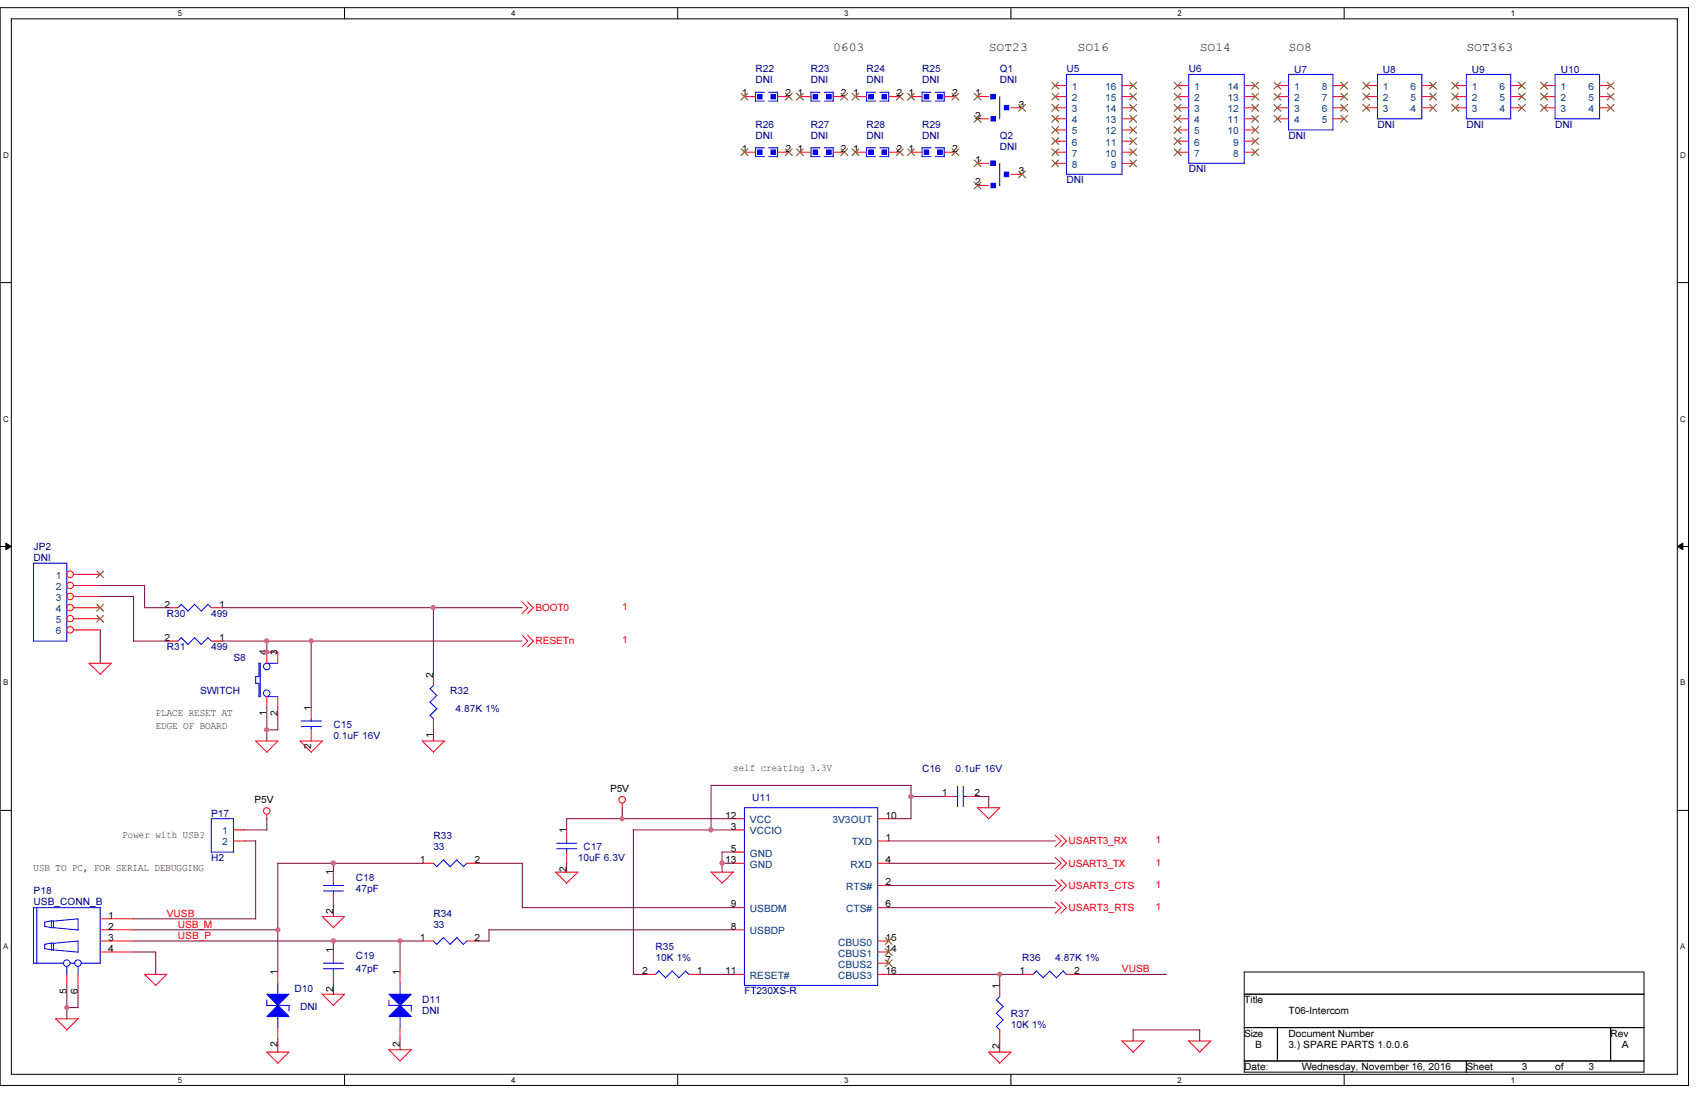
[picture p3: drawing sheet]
<svg xmlns="http://www.w3.org/2000/svg" width="432mm" height="279mm" viewBox="0 0 432 279" stroke-linecap="round" stroke-linejoin="round" font-family="sans-serif">
<path d="M0 1.9h428.6v273.6h-428.6zM2.9 4.8h422.9v267.8h-422.9z" fill="none" stroke="#000" stroke-width=".25"/>
<g fill="#fff">
<path d="M45.2 2.3h1.1v2.2h-1.1z"/>
<path d="M45.2 273h1.1v2.2h-1.1z"/>
</g>
<path d="M87.5 1.9v2.9M87.5 272.6v2.9" fill="none" stroke="#000" stroke-width=".25"/>
<g fill="#fff">
<path d="M129.8 2.3h1.1v2.2h-1.1z"/>
<path d="M129.8 273h1.1v2.2h-1.1z"/>
</g>
<path d="M172 1.9v2.9M172 272.6v2.9" fill="none" stroke="#000" stroke-width=".25"/>
<g fill="#fff">
<path d="M214.3 2.3h1.1v2.2h-1.1z"/>
<path d="M214.3 273h1.1v2.2h-1.1z"/>
</g>
<path d="M256.6 1.9v2.9M256.6 272.6v2.9" fill="none" stroke="#000" stroke-width=".25"/>
<g fill="#fff">
<path d="M298.9 2.3h1.1v2.2h-1.1z"/>
<path d="M298.9 273h1.1v2.2h-1.1z"/>
</g>
<path d="M341.2 1.9v2.9M341.2 272.6v2.9" fill="none" stroke="#000" stroke-width=".25"/>
<g fill="#fff">
<path d="M383.5 2.3h1.1v2.2h-1.1z"/>
<path d="M383.5 273h1.1v2.2h-1.1z"/>
<path d="M.8 38.2h1.4v2.3h-1.4z"/>
<path d="M426.5 38.2h1.4v2.3h-1.4z"/>
<path d="M.8 105.2h1.4v2.2h-1.4z"/>
<path d="M426.5 105.2h1.4v2.2h-1.4z"/>
</g>
<path d="M0 71.7h2.9M425.8 71.7h2.8" fill="none" stroke="#000" stroke-width=".25"/>
<g fill="#fff">
<path d="M.8 172.1h1.3v2.3h-1.3z"/>
<path d="M426.5 172.1h1.3v2.3h-1.3z"/>
</g>
<path d="M0 138.7h2.9M1.5 137.8l1.4 .9-1.4 .8zM425.8 138.7l1.4-.9v1.7zM425.8 138.7h2.8" fill="none" stroke="#000" stroke-width=".25"/>
<path d="M1.5 137.8l1.4 .9-1.4 .8zM425.8 138.7l1.4-.9v1.7z" fill="#000"/>
<g fill="#fff">
<path d="M.8 239.1h1.3v2.2h-1.3z"/>
<path d="M426.5 239.1h1.3v2.2h-1.3z"/>
</g>
<path d="M0 205.7h2.9M425.8 205.7h2.8M315.8 246.7h101.5v25.4h-101.5zM315.8 252.3h101.5M315.8 260.8h101.5M315.8 269.2h101.5M324.3 260.8v8.4M372.2 269.2v2.9M408.9 260.8v8.4" fill="none" stroke="#000" stroke-width=".25"/>
<g fill="none" stroke="#f00" stroke-width=".25">
<path d="M132.5 152.8l1.5 1.4-1.5 1.5M133.9 152.8l1.5 1.4-1.5 1.5M28.2 168.3h-5.6l2.9 2.9M28.3 168.3l-2.9 2.8M132.5 161.2l1.5 1.5-1.5 1.4M133.9 161.2l1.5 1.5-1.5 1.4M64.9 188h5.6M64.9 188l2.9 2.9M70.6 188l-2.9 2.9M76.2 188h5.6M81.9 188l-2.9 2.9-2.8-2.9M107.1 188h5.7"/>
<path d="M112.9 188l-2.8 2.9-2.9-2.9M67.7 206.7v1.1M157.9 203.8v1.2M248.1 204.9l2.9 2.9M248.2 205h5.6M253.8 205l-2.8 2.8M267.8 212l1.5 1.4-1.5 1.5M267.8 217.6l1.5 1.5-1.5 1.4M269.3 212l1.4 1.4-1.4 1.5M269.3 217.6l1.4 1.5-1.4 1.4M81.8 232.5l2.8 3 2.9-2.9M81.8 232.6h5.7"/>
<path d="M141 221.3l2.8 2.8M141 221.3h5.7M146.7 221.3l-2.9 2.9M186.1 221.3l-2.8 2.9M186.2 221.3h-5.7l2.8 2.8M267.8 228.9l1.5 1.4-1.5 1.5M267.8 223.3l1.5 1.4-1.5 1.4M269.3 228.9l1.4 1.4-1.4 1.5M269.3 223.3l1.4 1.4-1.4 1.4M14.1 258.5h5.7M14.1 258.5l2.9 2.9M19.9 258.5l-2.9 2.9"/>
<path d="M42.3 247.3h-5.6l2.9 2.8M42.4 247.2l-2.9 2.9M81.8 252.3l2.8 2.8M81.8 252.3h5.7M87.5 252.3l-2.9 2.9M67.7 267l2.8 2.8M67.7 267h5.7M73.4 267l-2.9 2.8M98.7 266.4l2.9 2.8M98.7 266.4h5.7M104.4 266.4l-2.9 2.9M251 267l2.8 2.8"/>
<path d="M251 267h5.7l-3 2.8M284.8 264.1l2.9 2.9M284.8 264.2h5.7l-2.9 2.8M301.7 264.2h5.7l-2.9 2.8M301.8 264.2l2.8 2.8"/>
<circle cx="67.7" cy="205.8" r=".83"/>
<circle cx="157.9" cy="203" r=".83"/>
</g>
<path d="M254.9 43.7h1.2v1.1h-1.2z" fill-rule="evenodd" fill="#00f"/>
<path d="M254.9 43.7h1.2v1.1h-1.2z" fill="none" stroke="#00f" stroke-width=".25"/>
<path d="M251.5 40.9h1.2v1.1h-1.2z" fill-rule="evenodd" fill="#00f"/>
<path d="M251.5 40.9h1.2v1.1h-1.2zM251.5 40.9v1.1" fill="none" stroke="#00f" stroke-width=".25"/>
<path d="M251.5 46.5h1.2v1.1h-1.2z" fill-rule="evenodd" fill="#00f"/>
<g fill="none" stroke="#00f" stroke-width=".25">
<path d="M234.1 37.5v2.3M234.1 39.8h2.2M234.1 37.5h2.2M237.4 39.8h2.3M237.4 37.5h2.3M239.7 37.5v2.3M251.5 46.5h1.2v1.1h-1.2zM253.8 41.4v5.7M64.9 171.7v1.7M64.9 173.4h.9M65.7 168.3h.3v8.5h-.3v-3.4M65.7 168.3v3.4h-.8"/>
<path d="M67.7 168.3h2.8M67.7 176.8h2.8M243.1 199.6v5.1M244.5 199.6v5.1M242.5 202.1h.6M244.5 202.1h.9"/>
<circle cx="67.7" cy="175.9" r=".83"/>
<circle cx="67.7" cy="169.1" r=".83"/>
</g>
<path d="M248.2 41.4h2.8M248.2 47.1h2.8M256.6 44.2h2.9M67.7 165.5v2.8M67.7 176.8v2.8M70.5 165.5v2.8M70.5 176.8v2.8M239.7 202.1h2.8M245.4 202.1h2.8" fill="none" stroke="#f00" stroke-width=".25"/>
<path d="M247.3 40.6l1.7 1.7M247.3 46.2l1.7 1.8M249 40.6l-1.7 1.7M249 46.2l-1.7 1.8M258.6 43.4l1.7 1.7M260.3 43.4l-1.7 1.7" fill="none" stroke="#804000" stroke-width=".25"/>
<path d="M238 38.1h1.1v1.1h-1.1z" fill-rule="evenodd" fill="#00f"/>
<path d="M238 38.1h1.1v1.1h-1.1zM239.1 38.1v1.1" fill="none" stroke="#00f" stroke-width=".25"/>
<path d="M234.7 38.1h1.1v1.1h-1.1z" fill-rule="evenodd" fill="#00f"/>
<g fill="none" stroke="#00f" stroke-width=".25">
<path d="M270.7 18.9h14.1v25.3h-14.1zM349.7 18.9h11.2v11.2h-11.2zM394.8 18.9h11.3v11.2h-11.3zM234.1 23.4v2.3M234.1 25.7h2.2M234.1 23.4h2.2M234.7 38.1h1.1v1.1h-1.1zM234.7 38.1v1.1M237.4 25.7h2.3M237.4 23.4h2.3M239.7 23.4v2.3M189 205h33.8v45.1h-33.8z"/>
<path d="M8.5 230.3h16.9v14.1M8.5 230.3v14.2M9.4 230.3v14.2M11.3 235.1l1.7 .3M11.3 234v1.1M13 235.4h.6M13 233.7v1.7M13 233.7h.6M13.1 239.3l-1.8 .3v1.1M13.1 233.7l-1.8 .3M13.5 233.8l6.3-.6v2.8M13.5 239.4l6.3-.6v2.8"/>
<path d="M13.6 233.7v1.8M13.6 235.4l6.3 .6M8.5 244.4h7.6M11.3 240.7l2.3 .3M13 241.1v-1.7h.6v1.7M13.6 241l6.3 .6M17 245.3v2M17.8 244.4h1.2M19.8 245.2v2.1M20.7 244.4h4.8"/>
<circle cx="16.9" cy="244.4" r=".83"/>
<circle cx="19.8" cy="244.4" r=".83"/>
</g>
<g fill="none" stroke="#f00" stroke-width=".25">
<path d="M231.3 38.6h2.8M239.7 38.6h2.8M267.9 38.6h2.8M267.9 21.7h2.8M267.9 24.5h2.8M267.9 27.3h2.8M267.9 33h2.8M267.9 35.8h2.8M267.9 30.1h2.8M284.8 38.6h2.9M284.8 21.7h2.9M284.8 24.5h2.9"/>
<path d="M284.8 27.3h2.9M284.8 33h2.9M284.8 35.8h2.9M284.8 30.1h2.9M346.8 21.7h2.9M346.8 24.5h2.9M346.8 27.3h2.9M360.9 21.7h2.9M360.9 24.5h2.9M360.9 27.3h2.9M392 21.7h2.8M392 24.5h2.8"/>
<path d="M392 27.3h2.8M406.1 21.7h2.8M406.1 24.5h2.8M406.1 27.3h2.8M267.9 41.4h2.8M284.8 41.4h2.9M186.1 210.6h2.9M186.1 219.1h2.9M186.1 216.2h2.9M186.1 207.8h2.9M222.8 213.4h2.8M222.8 219.1h2.8"/>
<path d="M222.8 207.8h2.8M25.4 233.2h8.5M25.4 236h8.5M25.4 238.8h8.5M186.1 236h2.9M186.1 230.3h2.9M222.8 238.8h2.8M222.8 224.7h2.8M222.8 230.3h2.8M17 247.3v2.8M19.8 247.3v2.8M25.4 241.6h8.5"/>
<path d="M186.1 247.3h2.9M222.8 241.6h2.8M222.8 244.4h2.8M222.8 247.3h2.8"/>
</g>
<g fill="none" stroke="#804000" stroke-width=".25">
<path d="M230.4 37.8l1.8 1.7M232.1 37.8l-1.7 1.7M241.7 37.8l1.7 1.7M243.4 37.8l-1.8 1.7M267 20.9l1.8 1.7M267 26.5l1.8 1.7M267 32.1l1.8 1.8M267 37.8l1.8 1.7M267 23.7l1.8 1.7M267 29.3l1.8 1.7M267 35l1.8 1.7M268.7 20.9l-1.7 1.7"/>
<path d="M268.7 26.5l-1.7 1.7M268.7 32.1l-1.7 1.8M268.7 37.8l-1.7 1.7M268.7 23.7l-1.7 1.7M268.7 29.3l-1.7 1.7M268.7 35l-1.7 1.7M286.8 35l1.7 1.7M286.8 29.3l1.7 1.7M286.8 23.7l1.7 1.7M286.8 37.8l1.7 1.7M286.8 32.1l1.7 1.8M286.8 26.5l1.7 1.7"/>
<path d="M286.8 20.9l1.7 1.7M288.5 35l-1.7 1.7M288.5 29.3l-1.7 1.7M288.5 23.7l-1.7 1.7M288.5 37.8l-1.7 1.7M288.5 32.1l-1.7 1.8M288.5 26.5l-1.7 1.7M288.5 20.9l-1.7 1.7M346 20.9l1.7 1.7M346 23.7l1.7 1.7M346 26.5l1.7 1.7M347.7 20.9l-1.8 1.7"/>
<path d="M347.7 23.7l-1.8 1.7M347.7 26.5l-1.8 1.7M362.9 26.5l1.8 1.7M362.9 23.7l1.8 1.7M362.9 20.9l1.8 1.7M364.6 26.5l-1.7 1.7M364.6 23.7l-1.7 1.7M364.6 20.9l-1.7 1.7M391.1 20.9l1.8 1.7M391.1 23.7l1.8 1.7M391.1 26.5l1.8 1.7M392.8 20.9l-1.7 1.7"/>
<path d="M392.8 23.7l-1.7 1.7M392.8 26.5l-1.7 1.7M408 26.5l1.7 1.7M408 23.7l1.7 1.7M408 20.9l1.7 1.7M409.7 26.5l-1.7 1.7M409.7 23.7l-1.7 1.7M409.7 20.9l-1.7 1.7M267 40.6l1.8 1.7M268.7 40.6l-1.7 1.7M286.8 40.6l1.7 1.7M288.5 40.6l-1.7 1.7"/>
<path d="M224.7 238l1.8 1.7M226.4 238l-1.7 1.7M224.7 243.6l1.8 1.7M224.7 240.7l1.8 1.8M226.4 243.6l-1.7 1.7M226.4 240.7l-1.7 1.8"/>
</g>
<path d="M238 24h1.1v1.1h-1.1z" fill-rule="evenodd" fill="#00f"/>
<path d="M238 24h1.1v1.1h-1.1zM239.1 24v1.1" fill="none" stroke="#00f" stroke-width=".25"/>
<path d="M234.7 24h1.1v1.1h-1.1z" fill-rule="evenodd" fill="#00f"/>
<g fill="none" stroke="#00f" stroke-width=".25">
<path d="M372.2 18.9h11.3v11.2h-11.3zM191.8 37.5v2.3M191.8 39.8h2.3M191.8 37.5h2.3M195.1 39.8h2.3M195.1 37.5h2.3M197.4 37.5v2.3M234.7 24h1.1v1.1h-1.1zM234.7 24v1.1M8.5 142.9h8.5v19.8h-8.5zM109.1 178.1l1.8 1.8M110.1 173.9l-1 .9 1.8 1.7"/>
<path d="M110.9 179.8l-1.7 1.8M110.9 176.4l-1.7 1.8M109.1 181.5l.9 .9M110 238.8l.9 .9M112.6 238l1.7 1.7M112.6 237.9l-1.7 1.7M116 238l1.7 1.7M116 237.9l-1.7 1.7M118.5 238.8l-.9 .8M167.2 246.4l1.7 1.8 1.7-1.8M167.3 246.4l-.9 .9M170.6 246.4l1.7 1.7"/>
<path d="M174 246.4l.9 .9M174 246.4l-1.7 1.8M252.9 253.7l1.8 1.8M252.9 257.1l1.8 1.8M253.8 252.9l-.9 .9M254.6 255.4l-1.7 1.8M254.6 258.8l-1.7 1.8M252.9 260.5l.9 .9"/>
</g>
<g fill="none" stroke="#f00" stroke-width=".25">
<path d="M231.3 24.5h2.8M239.7 24.5h2.8M369.4 24.5h2.8M369.4 21.7h2.8M369.4 27.3h2.8M383.5 24.5h2.8M383.5 21.7h2.8M383.5 27.3h2.8M18.7 145.8h6.7M18.7 148.6h6.7M18.7 151.4h6.7M18.7 154.2h6.7"/>
<path d="M18.7 157h6.7M18.7 159.9h6.7M110 171.1v2.8M110 182.4v2.8M107.2 238.8h2.8M118.5 238.8h2.8M163.6 247.3h2.8M174.9 247.3h2.8M253.8 250.1v2.8M253.8 261.4v2.8"/>
<circle cx="17.8" cy="151.4" r=".83"/>
<circle cx="17.8" cy="145.7" r=".83"/>
<circle cx="17.8" cy="148.6" r=".83"/>
<circle cx="17.8" cy="159.8" r=".83"/>
<circle cx="17.8" cy="157" r=".83"/>
<circle cx="17.8" cy="154.2" r=".83"/>
</g>
<g fill="none" stroke="#804000" stroke-width=".25">
<path d="M230.4 23.7l1.8 1.7M232.1 23.7l-1.7 1.7M241.7 23.7l1.7 1.7M243.4 23.7l-1.8 1.7M368.6 20.9l1.7 1.7M368.6 23.7l1.7 1.7M368.6 26.5l1.7 1.7M370.2 20.9l-1.7 1.7M370.2 23.7l-1.7 1.7M370.2 26.5l-1.7 1.7M385.5 26.5l1.7 1.7M385.5 23.7l1.7 1.7"/>
<path d="M385.5 20.9l1.7 1.7M387.2 26.5l-1.8 1.7M387.2 23.7l-1.8 1.7M387.2 20.9l-1.8 1.7M24.6 144.9l1.7 1.7M24.6 153.4l1.7 1.7M24.6 156.2l1.7 1.7M26.3 144.9l-1.7 1.7M26.3 153.4l-1.7 1.7M26.3 156.2l-1.7 1.7"/>
</g>
<path d="M195.7 38.1h1.1v1.1h-1.1z" fill-rule="evenodd" fill="#00f"/>
<path d="M195.7 38.1h1.1v1.1h-1.1zM196.8 38.1v1.1" fill="none" stroke="#00f" stroke-width=".25"/>
<path d="M192.4 38.1h1.1v1.1h-1.1z" fill-rule="evenodd" fill="#00f"/>
<g fill="none" stroke="#00f" stroke-width=".25">
<path d="M301.8 18.9h14v22.5h-14zM192.4 38.1h1.1v1.1h-1.1zM192.4 38.1v1.1M46 153.3l1.7 1.8M46 153.4l-.9 .9M49.4 153.3l1.7 1.8M49.4 153.4l-1.7 1.7M52.7 153.3l.9 .9M52.8 153.4l-1.7 1.7M67.7 253.7v1.5M67.7 255.1h5.7M70.5 249.5v2.8"/>
<path d="M70.5 257.9v2.9M73.4 255.1v1.5M82.1 245.8h5.1M82.1 244.4h5.1M84.6 243.9v.6M84.6 245.8v.9"/>
</g>
<g fill="none" stroke="#f00" stroke-width=".25">
<path d="M189 38.6h2.8M197.4 38.6h2.8M298.9 38.6h2.9M298.9 21.7h2.9M298.9 27.3h2.9M298.9 33h2.9M298.9 35.8h2.9M298.9 30.1h2.9M298.9 24.5h2.9M315.8 38.6h2.8M315.8 21.7h2.8M315.8 27.3h2.8"/>
<path d="M315.8 33h2.8M315.8 35.8h2.8M315.8 30.1h2.8M315.8 24.5h2.8M42.3 154.2h2.9M53.6 154.2h2.8M84.6 241v2.9M84.6 246.7v2.8"/>
</g>
<g fill="none" stroke="#804000" stroke-width=".25">
<path d="M188.1 37.8l1.8 1.7M189.8 37.8l-1.7 1.7M199.4 37.8l1.7 1.7M201.1 37.8l-1.8 1.7M298.1 20.9l1.7 1.7M298.1 26.5l1.7 1.7M298.1 32.1l1.7 1.8M298.1 37.8l1.7 1.7M298.1 23.7l1.7 1.7M298.1 29.3l1.7 1.7M298.1 35l1.7 1.7M299.8 20.9l-1.8 1.7"/>
<path d="M299.8 26.5l-1.8 1.7M299.8 32.1l-1.8 1.8M299.8 37.8l-1.8 1.7M299.8 23.7l-1.8 1.7M299.8 29.3l-1.8 1.7M299.8 35l-1.8 1.7M317.8 35l1.7 1.7M317.8 29.3l1.7 1.7M317.8 23.7l1.7 1.7M317.8 37.8l1.7 1.7M317.8 32.1l1.7 1.8M317.8 26.5l1.7 1.7"/>
<path d="M317.8 20.9l1.7 1.7M319.5 35l-1.7 1.7M319.5 29.3l-1.7 1.7M319.5 23.7l-1.7 1.7M319.5 37.8l-1.7 1.7M319.5 32.1l-1.7 1.8M319.5 26.5l-1.7 1.7M319.5 20.9l-1.7 1.7"/>
</g>
<path d="M70.5 255.1l2.9 2.9h-5.7z" fill="#00f"/>
<path d="M70.5 255.1l2.9 2.9h-5.7z" fill="none" stroke="#00f" stroke-width=".25"/>
<path d="M67.7 252.3h5.7l-2.9 2.8z" fill="#00f"/>
<path d="M205.9 37.5v2.3M205.9 39.8h2.3M205.9 37.5h2.3M209.2 39.8h2.3M209.2 37.5h2.3M211.5 37.5v2.3M67.7 252.3h5.7l-2.9 2.8z" fill="none" stroke="#00f" stroke-width=".25"/>
<path d="M70.5 246.7v2.8M70.5 260.8v2.8" fill="none" stroke="#f00" stroke-width=".25"/>
<path d="M209.8 38.1h1.1v1.1h-1.1z" fill-rule="evenodd" fill="#00f"/>
<path d="M209.8 38.1h1.1v1.1h-1.1zM210.9 38.1v1.1" fill="none" stroke="#00f" stroke-width=".25"/>
<path d="M206.5 38.1h1.1v1.1h-1.1z" fill-rule="evenodd" fill="#00f"/>
<g fill="none" stroke="#00f" stroke-width=".25">
<path d="M206.5 38.1h1.1v1.1h-1.1zM206.5 38.1v1.1M220 37.5v2.3M220 39.8h2.2M220 37.5h2.2M223.3 39.8h2.3M223.3 37.5h2.3M225.6 37.5v2.3M46 161.8l1.7 1.7M46 161.8l-.9 .9M49.4 161.8l1.7 1.7M49.4 161.8l-1.7 1.8"/>
<path d="M52.7 161.8l.9 .9M52.8 161.8l-1.7 1.8M76.5 184.4h5.1M76.5 183h5.1M79 182.4v.6M79 184.3v.9M110 219.1l.9 .9M112.6 218.2l1.7 1.8M112.6 218.2l-1.7 1.7M116 218.2l1.7 1.8M116 218.2l-1.7 1.7M118.5 219l-.9 .9"/>
<path d="M82.1 226.1h5.1M82.1 224.7h5.1M84.6 224.1v.6M84.6 226.1v.8M263.1 246.4l1.7 1.8M263.1 246.4l-.8 .9M266.5 246.4l-1.7 1.7M269.9 246.4l.9 .9M269.9 246.4l-1.7 1.8-1.7-1.8"/>
</g>
<path d="M203.1 38.6h2.8M211.5 38.6h2.8M42.3 162.7h2.9M53.6 162.7h2.8M79 179.6v2.8M79 185.2v2.8M107.2 219.1h2.8M118.5 219.1h2.8M84.6 221.3v2.8M84.6 226.9v2.9M259.5 247.3h2.8M270.7 247.3h2.9" fill="none" stroke="#f00" stroke-width=".25"/>
<path d="M202.2 37.8l1.8 1.7M203.9 37.8l-1.7 1.7M213.5 37.8l1.7 1.7M215.2 37.8l-1.8 1.7" fill="none" stroke="#804000" stroke-width=".25"/>
<path d="M223.9 38.1h1.1v1.1h-1.1z" fill-rule="evenodd" fill="#00f"/>
<path d="M223.9 38.1h1.1v1.1h-1.1zM225 38.1v1.1" fill="none" stroke="#00f" stroke-width=".25"/>
<path d="M220.6 38.1h1.1v1.1h-1.1z" fill-rule="evenodd" fill="#00f"/>
<path d="M220.6 38.1h1.1v1.1h-1.1zM220.6 38.1v1.1M98.7 253.7v1.5M98.7 255.1h5.7M101.6 249.5v2.8M101.6 257.9v2.9M104.4 255.1v1.5" fill="none" stroke="#00f" stroke-width=".25"/>
<path d="M217.2 38.6h2.8M225.6 38.6h2.8" fill="none" stroke="#f00" stroke-width=".25"/>
<path d="M216.3 37.8l1.8 1.7M218 37.8l-1.7 1.7M227.6 37.8l1.7 1.7M229.3 37.8l-1.8 1.7" fill="none" stroke="#804000" stroke-width=".25"/>
<path d="M101.6 255.1l2.8 2.9h-5.7z" fill="#00f"/>
<path d="M101.6 255.1l2.8 2.9h-5.7z" fill="none" stroke="#00f" stroke-width=".25"/>
<path d="M98.7 252.3h5.7l-2.8 2.8z" fill="#00f"/>
<path d="M205.9 23.4v2.3M205.9 25.7h2.3M205.9 23.4h2.3M209.2 25.7h2.3M209.2 23.4h2.3M211.5 23.4v2.3M98.7 252.3h5.7l-2.8 2.8z" fill="none" stroke="#00f" stroke-width=".25"/>
<path d="M101.6 246.7v2.8M101.6 260.8v2.8" fill="none" stroke="#f00" stroke-width=".25"/>
<path d="M209.8 24h1.1v1.1h-1.1z" fill-rule="evenodd" fill="#00f"/>
<path d="M209.8 24h1.1v1.1h-1.1zM210.9 24v1.1" fill="none" stroke="#00f" stroke-width=".25"/>
<path d="M206.5 24h1.1v1.1h-1.1z" fill-rule="evenodd" fill="#00f"/>
<path d="M206.5 24h1.1v1.1h-1.1zM206.5 24v1.1M53.6 207.8h5.7v8.4h-5.7z" fill="none" stroke="#00f" stroke-width=".25"/>
<path d="M203.1 24.5h2.8M211.5 24.5h2.8M59.3 210.6h2.8M59.3 213.4h2.8" fill="none" stroke="#f00" stroke-width=".25"/>
<path d="M202.2 23.7l1.8 1.7M203.9 23.7l-1.7 1.7M213.5 23.7l1.7 1.7M215.2 23.7l-1.8 1.7" fill="none" stroke="#804000" stroke-width=".25"/>
<path d="M254.9 26.8h1.2v1.1h-1.2z" fill-rule="evenodd" fill="#00f"/>
<path d="M254.9 26.8h1.2v1.1h-1.2z" fill="none" stroke="#00f" stroke-width=".25"/>
<path d="M251.5 24h1.2v1.1h-1.2z" fill-rule="evenodd" fill="#00f"/>
<path d="M251.5 24h1.2v1.1h-1.2zM251.5 24v1.1" fill="none" stroke="#00f" stroke-width=".25"/>
<path d="M251.5 29.6h1.2v1.1h-1.2z" fill-rule="evenodd" fill="#00f"/>
<g fill="none" stroke="#00f" stroke-width=".25">
<path d="M327.1 18.9h11.3v14.1h-11.3zM191.8 23.4v2.3M191.8 25.7h2.3M191.8 23.4h2.3M195.1 25.7h2.3M195.1 23.4h2.3M197.4 23.4v2.3M251.5 29.6h1.2v1.1h-1.2zM253.8 24.5v5.7M141.3 215.4h5.1M141.3 214h5.1M143.8 213.4v.6"/>
<path d="M143.8 215.3v.9"/>
</g>
<g fill="none" stroke="#f00" stroke-width=".25">
<path d="M248.2 24.5h2.8M248.2 30.1h2.8M256.6 27.3h2.9M324.3 24.5h2.8M324.3 30.1h2.8M324.3 27.3h2.8M324.3 21.7h2.8M338.4 24.5h2.8M338.4 30.1h2.8M338.4 27.3h2.8M338.4 21.7h2.8M143.8 210.6v2.8"/>
<path d="M143.8 216.2v2.9"/>
</g>
<g fill="none" stroke="#804000" stroke-width=".25">
<path d="M247.3 23.7l1.7 1.7M247.3 29.3l1.7 1.7M249 23.7l-1.7 1.7M249 29.3l-1.7 1.7M258.6 26.5l1.7 1.7M260.3 26.5l-1.7 1.7M323.4 20.9l1.8 1.7M323.4 23.7l1.8 1.7M323.4 26.5l1.8 1.7M323.4 29.3l1.8 1.7M325.1 20.9l-1.7 1.7M325.1 23.7l-1.7 1.7"/>
<path d="M325.1 26.5l-1.7 1.7M325.1 29.3l-1.7 1.7M340.4 29.3l1.7 1.7M340.4 26.5l1.7 1.7M340.4 23.7l1.7 1.7M340.4 20.9l1.7 1.7M342.1 29.3l-1.8 1.7M342.1 26.5l-1.8 1.7M342.1 23.7l-1.8 1.7M342.1 20.9l-1.8 1.7"/>
</g>
<path d="M195.7 24h1.1v1.1h-1.1z" fill-rule="evenodd" fill="#00f"/>
<path d="M195.7 24h1.1v1.1h-1.1zM196.8 24v1.1" fill="none" stroke="#00f" stroke-width=".25"/>
<path d="M192.4 24h1.1v1.1h-1.1z" fill-rule="evenodd" fill="#00f"/>
<path d="M192.4 24h1.1v1.1h-1.1zM192.4 24v1.1M220 23.4v2.3M220 25.7h2.2M220 23.4h2.2M223.3 25.7h2.3M223.3 23.4h2.3M225.6 23.4v2.3" fill="none" stroke="#00f" stroke-width=".25"/>
<path d="M189 24.5h2.8M197.4 24.5h2.8" fill="none" stroke="#f00" stroke-width=".25"/>
<path d="M188.1 23.7l1.8 1.7M189.8 23.7l-1.7 1.7M199.4 23.7l1.7 1.7M201.1 23.7l-1.8 1.7" fill="none" stroke="#804000" stroke-width=".25"/>
<path d="M223.9 24h1.1v1.1h-1.1z" fill-rule="evenodd" fill="#00f"/>
<path d="M223.9 24h1.1v1.1h-1.1zM225 24v1.1" fill="none" stroke="#00f" stroke-width=".25"/>
<path d="M220.6 24h1.1v1.1h-1.1z" fill-rule="evenodd" fill="#00f"/>
<path d="M220.6 24h1.1v1.1h-1.1zM220.6 24v1.1" fill="none" stroke="#00f" stroke-width=".25"/>
<path d="M217.2 24.5h2.8M225.6 24.5h2.8" fill="none" stroke="#f00" stroke-width=".25"/>
<path d="M216.3 23.7l1.8 1.7M218 23.7l-1.7 1.7M227.6 23.7l1.7 1.7M229.3 23.7l-1.8 1.7" fill="none" stroke="#804000" stroke-width=".25"/>
<g fill="none" stroke="#800040" stroke-width=".25">
<path d="M25.4 148.6l11.3-.1v5.7h5.6M25.4 151.4l8.5-.1v11.4h8.4M25.4 159.8v8.5M56.4 154.2h76.2M110 154.2v16.9M56.4 162.7h76.2M67.7 162.6v2.9h2.8M67.7 179.5v8.5M70.5 179.5v5.7h-2.8M79 162.6v17M110 185.2v2.8M180.5 199.3v11.3"/>
<path d="M180.5 199.3h50.8M231.3 199.3v8.5M62.1 213.4h2.8v19.8M67.7 207.7v2.9h-5.6M70.5 219.1h36.7M70.5 219v27.7M84.6 219v2.3M121.3 219.1h11.3M132.6 219.1v11.3M143.8 207.8h42.3M143.8 207.8v2.9M143.8 219.1v2.3"/>
<path d="M157.9 205v2.8M183.3 219.1h2.9M186.1 210.6h-25.4l.1 36.7M186.1 216.2h-2.8v5.1M225.6 207.8h5.7M225.6 219.1h42.3M225.6 213.4h42.3M231.2 202.1h8.5M248.2 202.1h2.8M251 202.1v2.9M33.9 238.8h73.3M33.9 233.2h31"/>
<path d="M33.9 236h36.7M84.6 229.7v2.9M84.6 238.8v2.2M101.6 238.8v7.9M121.2 238.8h2.9M124.1 236h62M124.1 236v2.8M132.6 230.3h53.6M225.6 230.3h42.3M225.6 224.7h42.3M16.9 255.7h2.9M17 250.1v8.5"/>
<path d="M19.8 250.1v5.6M33.9 241.6h5.7M39.5 241.6v5.7M84.6 249.5v2.8M160.7 247.3h2.9M177.7 247.3h8.5M225.6 247.3h33.9M253.8 247.3v2.8M273.6 247.3h22.5M70.5 263.6v3.4M101.6 263.6v2.8M253.8 264.1v2.9"/>
<path d="M287.7 264.2v-2.9l16.9 .1-.1 2.8"/>
</g>
<circle cx="67.7" cy="185.2" r=".56" fill="#f0f"/>
<circle cx="67.7" cy="185.2" r=".56" fill="none" stroke="#f0f" stroke-width=".25"/>
<circle cx="79" cy="162.6" r=".56" fill="#f0f"/>
<circle cx="79" cy="162.6" r=".56" fill="none" stroke="#f0f" stroke-width=".25"/>
<circle cx="67.7" cy="165.5" r=".56" fill="#f0f"/>
<circle cx="67.7" cy="165.5" r=".56" fill="none" stroke="#f0f" stroke-width=".25"/>
<circle cx="67.7" cy="162.6" r=".56" fill="#f0f"/>
<circle cx="67.7" cy="162.6" r=".56" fill="none" stroke="#f0f" stroke-width=".25"/>
<circle cx="253.8" cy="247.2" r=".56" fill="#f0f"/>
<circle cx="253.8" cy="247.2" r=".56" fill="none" stroke="#f0f" stroke-width=".25"/>
<circle cx="101.5" cy="238.8" r=".55" fill="#f0f"/>
<circle cx="101.5" cy="238.8" r=".55" fill="none" stroke="#f0f" stroke-width=".25"/>
<circle cx="84.6" cy="238.8" r=".56" fill="#f0f"/>
<circle cx="84.6" cy="238.8" r=".56" fill="none" stroke="#f0f" stroke-width=".25"/>
<circle cx="70.5" cy="236" r=".56" fill="#f0f"/>
<circle cx="70.5" cy="236" r=".56" fill="none" stroke="#f0f" stroke-width=".25"/>
<circle cx="84.6" cy="219" r=".56" fill="#f0f"/>
<circle cx="84.6" cy="219" r=".56" fill="none" stroke="#f0f" stroke-width=".25"/>
<circle cx="231.2" cy="202.1" r=".55" fill="#f0f"/>
<circle cx="231.2" cy="202.1" r=".55" fill="none" stroke="#f0f" stroke-width=".25"/>
<circle cx="183.3" cy="219" r=".56" fill="#f0f"/>
<circle cx="183.3" cy="219" r=".56" fill="none" stroke="#f0f" stroke-width=".25"/>
<circle cx="16.9" cy="255.7" r=".55" fill="#f0f"/>
<circle cx="16.9" cy="255.7" r=".55" fill="none" stroke="#f0f" stroke-width=".25"/>
<circle cx="180.5" cy="210.6" r=".56" fill="#f0f"/>
<circle cx="180.5" cy="210.6" r=".56" fill="none" stroke="#f0f" stroke-width=".25"/>
<circle cx="157.9" cy="207.8" r=".55" fill="#f0f"/>
<circle cx="157.9" cy="207.8" r=".55" fill="none" stroke="#f0f" stroke-width=".25"/>
<circle cx="110" cy="154.2" r=".56" fill="#f0f"/>
<circle cx="110" cy="154.2" r=".56" fill="none" stroke="#f0f" stroke-width=".25"/>
<g font-size="3.1">
<text x="211.5" y="12.9">0603</text>
<text x="251" y="12.9">SOT23</text>
<text x="273.6" y="12.9">SO16</text>
<text x="304.5" y="12.9">SO14</text>
<text x="327.1" y="12.9">SO8</text>
<text x="372.2" y="12.9">SOT363</text>
</g>
<g font-size="2.5" fill="#000080">
<text x="191.8" y="18.3">R22</text>
<text x="191.8" y="21.2">DNI</text>
<text x="205.9" y="18.3">R23</text>
<text x="205.9" y="21.2">DNI</text>
<text x="220" y="18.3">R24</text>
<text x="220" y="21.2">DNI</text>
<text x="234.1" y="18.3">R25</text>
<text x="234.1" y="21.2">DNI</text>
<text x="253.8" y="18.3">Q1</text>
<text x="253.8" y="21.2">DNI</text>
<text x="270.7" y="18.3">U5</text>
<text x="301.8" y="18.3">U6</text>
<text x="328.5" y="18.6">U7</text>
<text x="351.1" y="18.6">U8</text>
<text x="373.6" y="18.6">U9</text>
<text x="396.2" y="18.6">U10</text>
<text x="191.8" y="32.4">R26</text>
<text x="191.8" y="35.3">DNI</text>
<text x="205.9" y="32.4">R27</text>
<text x="205.9" y="35.3">DNI</text>
<text x="220" y="32.4">R28</text>
<text x="220" y="35.3">DNI</text>
<text x="234.1" y="32.4">R29</text>
<text x="234.1" y="35.3">DNI</text>
<text x="253.8" y="35.3">Q2</text>
<text x="327.1" y="35.3">DNI</text>
<text x="349.7" y="32.4">DNI</text>
<text x="372.2" y="32.4">DNI</text>
<text x="394.8" y="32.4">DNI</text>
<text x="253.8" y="38.1">DNI</text>
<text x="270.7" y="46.5">DNI</text>
<text x="301.8" y="43.7">DNI</text>
<text x="8.5" y="139.6">JP2</text>
<text x="8.5" y="142.4">DNI</text>
<text x="42.3" y="156.5">R30</text>
<text x="53.6" y="156.5">499</text>
<text x="42.3" y="165">R31</text>
<text x="53.6" y="165">499</text>
<text x="59.3" y="167.8">S8</text>
<text x="50.8" y="176.2">SWITCH</text>
<text x="114.3" y="176.2">R32</text>
<text x="84.6" y="184.7">C15</text>
<text x="115.7" y="180.8">4.87K 1%</text>
<text x="84.6" y="187.5">0.1uF 16V</text>
<text x="234.1" y="196">C16</text>
<text x="242.5" y="196">0.1uF 16V</text>
<text x="190.9" y="203.3">U11</text>
<text x="53.6" y="207.3">P17</text>
<text x="110" y="212.9">R33</text>
<text x="110" y="215.7">33</text>
<text x="148.1" y="215.7">C17</text>
<text x="53.6" y="218.5">H2</text>
<text x="146.7" y="218.5">10uF 6.3V</text>
<text x="8.5" y="227">P18</text>
<text x="90.3" y="223.6">C18</text>
<text x="90.3" y="226.4">47pF</text>
<text x="8.5" y="229.8">USB_CONN_B</text>
<text x="110" y="232.6">R34</text>
<text x="110" y="235.5">33</text>
<text x="90.3" y="243.3">C19</text>
<text x="166.4" y="241.1">R35</text>
<text x="166.4" y="243.9">10K 1%</text>
<text x="259.5" y="243.9">R36</text>
<text x="267.9" y="243.9">4.87K 1%</text>
<text x="74.8" y="251.8">D10</text>
<text x="90.3" y="246.7">47pF</text>
<text x="76.2" y="256.3">DNI</text>
<text x="107.2" y="254.6">D11</text>
<text x="107.2" y="257.4">DNI</text>
<text x="189" y="252.3">FT230XS-R</text>
<text x="256.6" y="258">R37</text>
<text x="256.6" y="260.8">10K 1%</text>
</g>
<g font-size="2.5" fill="#004080">
<text x="272.1" y="22.9">1</text>
<text x="280.5" y="22.9">16</text>
<text x="303.1" y="22.9">1</text>
<text x="311.6" y="22.9">14</text>
<text x="328.5" y="22.9">1</text>
<text x="335.5" y="22.9">8</text>
<text x="351.1" y="22.9">1</text>
<text x="358.1" y="22.9">6</text>
<text x="373.6" y="22.9">1</text>
<text x="380.7" y="22.9">6</text>
<text x="396.2" y="22.9">1</text>
<text x="403.2" y="22.9">6</text>
<text x="272.1" y="28.5">3</text>
<text x="272.1" y="25.7">2</text>
<text x="280.5" y="25.7">15</text>
<text x="280.5" y="28.5">14</text>
<text x="303.1" y="28.5">3</text>
<text x="303.1" y="25.7">2</text>
<text x="311.6" y="25.7">13</text>
<text x="311.6" y="28.5">12</text>
<text x="328.5" y="25.7">2</text>
<text x="328.5" y="28.5">3</text>
<text x="335.5" y="28.5">6</text>
<text x="335.5" y="25.7">7</text>
<text x="351.1" y="25.7">2</text>
<text x="351.1" y="28.5">3</text>
<text x="358.1" y="25.7">5</text>
<text x="358.1" y="28.5">4</text>
<text x="373.6" y="25.7">2</text>
<text x="373.6" y="28.5">3</text>
<text x="380.7" y="25.7">5</text>
<text x="380.7" y="28.5">4</text>
<text x="396.2" y="25.7">2</text>
<text x="396.2" y="28.5">3</text>
<text x="403.2" y="25.7">5</text>
<text x="403.2" y="28.5">4</text>
<text x="272.1" y="34.1">5</text>
<text x="272.1" y="31.3">4</text>
<text x="280.5" y="31.3">13</text>
<text x="280.5" y="34.1">12</text>
<text x="303.1" y="34.1">5</text>
<text x="303.1" y="31.3">4</text>
<text x="311.6" y="31.3">11</text>
<text x="311.6" y="34.1">10</text>
<text x="328.5" y="31.3">4</text>
<text x="335.5" y="31.3">5</text>
<text x="272.1" y="39.8">7</text>
<text x="272.1" y="37">6</text>
<text x="280.5" y="37">11</text>
<text x="280.5" y="39.8">10</text>
<text x="303.1" y="39.8">7</text>
<text x="303.1" y="37">6</text>
<text x="313" y="37">9</text>
<text x="313" y="39.8">8</text>
<text x="272.1" y="42.6">8</text>
<text x="282" y="42.6">9</text>
<text x="14.1" y="146.9">1</text>
<text x="14.1" y="149.7">2</text>
<text x="14.1" y="152.5">3</text>
<text x="14.1" y="155.4">4</text>
<text x="14.1" y="158.2">5</text>
<text x="14.1" y="161">6</text>
<text x="190.4" y="208.9">VCC</text>
<text x="211.3" y="208.9">3V3OUT</text>
<text x="56.4" y="211.8">1</text>
<text x="56.4" y="214.5">2</text>
<text x="190.4" y="211.8">VCCIO</text>
<text x="216.2" y="214.5">TXD</text>
<text x="190.4" y="217.4">GND</text>
<text x="190.4" y="220.2">GND</text>
<text x="215.9" y="220.2">RXD</text>
<text x="214.8" y="225.8">RTS#</text>
<text x="190.4" y="231.5">USBDM</text>
<text x="214.8" y="231.5">CTS#</text>
<text x="190.4" y="237.1">USBDP</text>
<text x="212.8" y="239.9">CBUS0</text>
<text x="212.8" y="245.6">CBUS2</text>
<text x="212.8" y="242.7">CBUS1</text>
<text x="190.4" y="248.4">RESET#</text>
<text x="212.8" y="248.4">CBUS3</text>
</g>
<g font-size="2.5">
<text x="188.3" y="24.5">1</text>
<text x="199.4" y="24.5">2</text>
<text x="202.4" y="24.5">1</text>
<text x="213.5" y="24.5">2</text>
<text x="216.5" y="24.5">1</text>
<text x="227.6" y="24.5">2</text>
<text x="230.6" y="24.5">1</text>
<text x="241.7" y="24.5">2</text>
<text x="247.6" y="24.5">1</text>
<text x="258.6" y="27.3">3</text>
<text x="247.6" y="30.1">2</text>
<text x="188.3" y="38.6">1</text>
<text x="199.4" y="38.6">2</text>
<text x="202.4" y="38.6">1</text>
<text x="213.5" y="38.6">2</text>
<text x="216.5" y="38.6">1</text>
<text x="227.6" y="38.6">2</text>
<text x="230.6" y="38.6">1</text>
<text x="241.7" y="38.6">2</text>
<text x="247.6" y="41.4">1</text>
<text x="247.6" y="47">2</text>
<text x="258.6" y="44.2">3</text>
<text x="41.7" y="154.2">2</text>
<text x="55.6" y="154.2">1</text>
<text x="41.7" y="162.6">2</text>
<text x="55.6" y="162.6">1</text>
<text x="67.7" y="166.3" transform="rotate(-90 67.7 166.3)">4</text>
<text x="70.5" y="166.3" transform="rotate(-90 70.5 166.3)">3</text>
<text x="110" y="172" transform="rotate(-90 110 172)">2</text>
<text x="39.5" y="181.7">PLACE RESET AT</text>
<text x="39.5" y="185.1">EDGE OF BOARD</text>
<text x="67.7" y="181.7" transform="rotate(-90 67.7 181.7)">1</text>
<text x="70.5" y="181.7" transform="rotate(-90 70.5 181.7)">2</text>
<text x="79" y="180.4" transform="rotate(-90 79 180.4)">1</text>
<text x="79" y="190.2" transform="rotate(-90 79 190.2)">2</text>
<text x="110" y="187.4" transform="rotate(-90 110 187.4)">1</text>
<text x="186.1" y="195.7">self creating 3.3V</text>
<text x="64.6" y="203.9">P5V</text>
<text x="154.9" y="201">P5V</text>
<text x="239.1" y="202.1">1</text>
<text x="247.4" y="202.1">2</text>
<text x="184.1" y="207.7">12</text>
<text x="224.8" y="207.7">10</text>
<text x="31.1" y="212.7">Power with USB?</text>
<text x="143.8" y="211.4" transform="rotate(-90 143.8 211.4)">1</text>
<text x="185.5" y="210.6">3</text>
<text x="224.8" y="213.4">1</text>
<text x="8.5" y="221.1">USB TO PC, FOR SERIAL DEBUGGING</text>
<text x="106.6" y="219">1</text>
<text x="120.5" y="219">2</text>
<text x="143.8" y="221.2" transform="rotate(-90 143.8 221.2)">2</text>
<text x="184.1" y="219">13</text>
<text x="185.5" y="216.2">5</text>
<text x="224.8" y="219">4</text>
<text x="84.6" y="222.1" transform="rotate(-90 84.6 222.1)">1</text>
<text x="224.8" y="224.7">2</text>
<text x="27.4" y="233.1">1</text>
<text x="84.6" y="231.9" transform="rotate(-90 84.6 231.9)">2</text>
<text x="185.5" y="230.3">9</text>
<text x="224.8" y="230.3">6</text>
<text x="27.4" y="235.9">2</text>
<text x="27.4" y="238.8">3</text>
<text x="106.6" y="238.8">1</text>
<text x="120.5" y="238.8">2</text>
<text x="185.5" y="235.9">8</text>
<text x="224.8" y="238.8">15</text>
<text x="27.4" y="241.6">4</text>
<text x="84.6" y="241.9" transform="rotate(-90 84.6 241.9)">1</text>
<text x="224.8" y="244.4">7</text>
<text x="224.8" y="241.6">14</text>
<text x="70.5" y="247.5" transform="rotate(-90 70.5 247.5)">1</text>
<text x="84.6" y="251.6" transform="rotate(-90 84.6 251.6)">2</text>
<text x="101.5" y="247.5" transform="rotate(-90 101.5 247.5)">1</text>
<text x="163" y="247.2">2</text>
<text x="176.9" y="247.2">1</text>
<text x="184.1" y="247.2">11</text>
<text x="224.8" y="247.2">16</text>
<text x="253.7" y="250.9" transform="rotate(-90 253.7 250.9)">1</text>
<text x="258.8" y="247.2">1</text>
<text x="272.7" y="247.2">2</text>
<text x="16.9" y="252.2" transform="rotate(-90 16.9 252.2)">5</text>
<text x="19.8" y="252.2" transform="rotate(-90 19.8 252.2)">6</text>
<text x="315.8" y="254.6">Title</text>
<text x="327.1" y="257.4">T06-Intercom</text>
<text x="315.8" y="263.1">Size</text>
<text x="327.1" y="263.1">Document Number</text>
<text x="408.9" y="263.1">Rev</text>
<text x="70.5" y="265.7" transform="rotate(-90 70.5 265.7)">2</text>
<text x="101.5" y="265.7" transform="rotate(-90 101.5 265.7)">2</text>
<text x="253.7" y="266.3" transform="rotate(-90 253.7 266.3)">2</text>
<text x="318.6" y="265.9">B</text>
<text x="327.1" y="265.9">3.) SPARE PARTS 1.0.0.6</text>
<text x="411.7" y="265.9">A</text>
<text x="315.8" y="271.5">Date:</text>
<text x="330.5" y="271.5">Wednesday, November 16, 2016</text>
<text x="372.2" y="271.5">Sheet</text>
<text x="386.3" y="271.5">3</text>
<text x="394.8" y="271.5">of</text>
<text x="403.2" y="271.5">3</text>
</g>
<g font-size="2.5" fill="#f00">
<text x="136" y="155.1">BOOT0</text>
<text x="157.9" y="154.8">1</text>
<text x="136" y="163.5">RESETn</text>
<text x="157.9" y="163.3">1</text>
<text x="271.3" y="214.3">USART3_RX</text>
<text x="293.3" y="214">1</text>
<text x="271.3" y="219.9">USART3_TX</text>
<text x="293.3" y="219.7">1</text>
<text x="271.3" y="225.6">USART3_CTS</text>
<text x="293.3" y="225.3">1</text>
<text x="42.3" y="232.6">VUSB</text>
<text x="271.3" y="231.2">USART3_RTS</text>
<text x="293.3" y="230.9">1</text>
<text x="45.2" y="235.5">USB_M</text>
<text x="45.2" y="238.3">USB_P</text>
<text x="284.8" y="246.7">VUSB</text>
</g>
<g font-size="2">
<text x="45.2" y="4.1">5</text>
<text x="129.8" y="4.1">4</text>
<text x="214.3" y="4.1">3</text>
<text x="298.9" y="4.1">2</text>
<text x="383.5" y="4.1">1</text>
<text x=".8" y="40">D</text>
<text x="426.5" y="40">D</text>
<text x=".8" y="107">C</text>
<text x="426.5" y="107">C</text>
<text x=".8" y="173.9">B</text>
<text x="426.5" y="173.9">B</text>
<text x=".8" y="240.9">A</text>
<text x="426.5" y="240.9">A</text>
<text x="45.2" y="274.8">5</text>
<text x="129.8" y="274.8">4</text>
<text x="214.3" y="274.8">3</text>
<text x="298.9" y="274.8">2</text>
<text x="383.5" y="274.8">1</text>
</g>
</svg>
